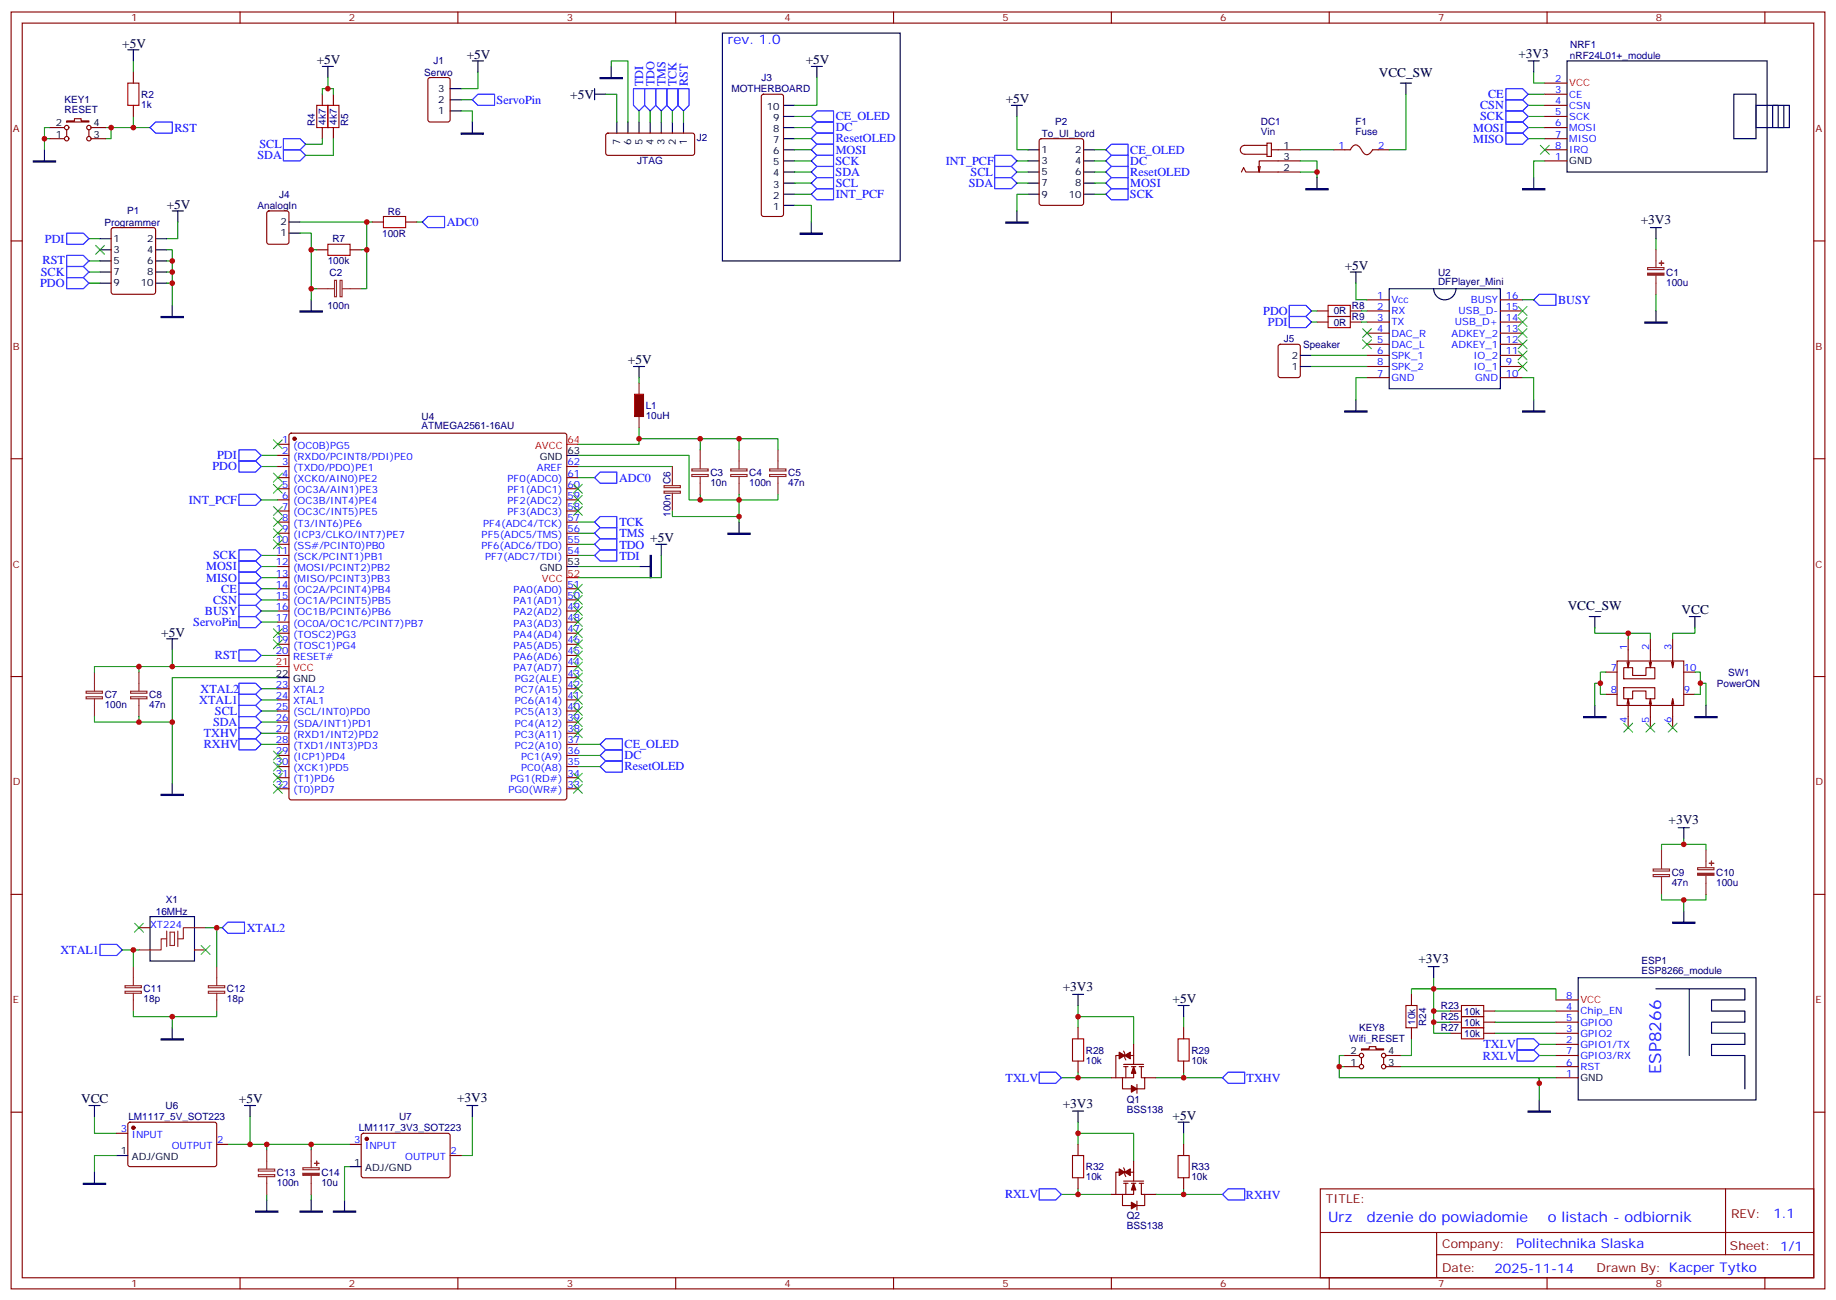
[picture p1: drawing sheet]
<svg xmlns="http://www.w3.org/2000/svg" width="583mm" height="413mm" viewBox="0 0 583 413" stroke-linecap="round" stroke-linejoin="round" font-family="sans-serif">
<g fill="none" stroke="#870000" stroke-width=".35">
<path d="M3.5 3.8h575.8v405.4h-575.8zM7.1 7.3h568.6v398.3h-568.6zM76.2 3.8v3.5M145.3 3.8v3.5M214.5 3.8v3.5M283.6 3.8v3.5M352.8 3.8v3.5M421.9 3.8v3.5M491.1 3.8v3.5M560.2 3.8v3.5M21.2 38.4h2.4v-.7h2.2v.7h2.4v.3h-7zM42.3 22.9v3.5"/>
<path d="M42.3 33.4v3.6M102.3 29.9v3.5M105.8 29.9v3.5M136.1 24.8l.4-.2h5.7l.6 .5 .1 12.9-.5 .7h-5.9l-.6-.4-.1-13zM241.9 30.1l.5-.2h5.6l.5 .2 .2 .5v37.4l-.2 .5-.5 .2h-5.6l-.5-.2-.2-.5v-37.4zM490.4 37h7M490.4 33.4h7M490.4 29.9h7M490.4 26.4h7M15.9 44h4.6M15.9 40.5h4.6M21.2 41.2v2.1"/>
<path d="M28.2 41.2v2.1M28.9 44h4.6M28.9 40.5h4.6M102.3 40.5v3.5M105.8 40.5v3.5M192.5 42.5l.5-.2h27.1l.4 .7v5.6l-.2 .5-.5 .2h-26.8l-.5-.2-.2-.5v-5.6zM330.1 44.2l.5-.2h12.7l.6 .5 .1 20-.5 .6-12.9 .1-.7-.5-.1-20zM394.1 54.6l.7-1.4 .7 1.4h17.2M400 52.8l-.3 1.8M402.2 45.4h1.4v4.3h-1.4zM402.2 46.1h-7.1a1.41 1.41 0 0 0-1.4 1.5 1.41 1.41 0 0 0 1.4 1.4h7.1M403.6 47.6h9.1"/>
<path d="M412.7 51.1h-13v3.5l-.4-1.8M423.3 47.6h5.3l.6-1a1.66 1.66 0 0 1 1.7-.5 1.66 1.66 0 0 1 1.2 1.3 2.13 2.13 0 0 0 2.2 1.6l1.4-1.4h5.3M490.4 44h7M490.4 40.5h7M490.4 51.1h7M490.4 47.6h7M3.5 76.5h3.6M35.5 72.5l.5-.3h12.7l.6 .5 .1 20-.5 .7h-12.9l-.7-.4v-20zM84.9 67.2l.5-.2h5.6l.7 .4v9.4l-.4 .7h-5.9l-.7-.4v-9.4zM100.5 79.3h3.6M111.1 79.3h3.6M118.2 70.5h3.5"/>
<path d="M128.8 70.5h3.5M575.7 76.5h3.6M418 98.7h3.6M428.6 98.7h3.6M433.9 95.2h7.1M433.9 98.7h7.1M476.2 95.2h7.1M476.2 98.7h7.1M405.9 109.5l.5-.2h5.6l.7 .4v9.5l-.4 .6-5.9 .1-.7-.5v-9.4zM418 102.2h3.6M428.6 102.2h3.6M433.9 102.2h7.1"/>
<path d="M433.9 105.8h7.1M433.9 109.3h7.1M433.9 112.8h7.1M433.9 119.9h7.1M433.9 116.3h7.1M476.2 102.2h7.1M476.2 105.8h7.1M476.2 109.3h7.1M476.2 112.8h7.1M476.2 119.9h7.1M476.2 116.3h7.1M92 137.7l.4-.2h86.8l.5 .2 .2 .5v115l-.2 .5-.5 .2h-86.8l-.5-.2-.2-.5v-115z"/>
<path d="M3.5 145.6h3.6M88.2 141h3.5M88.2 144.6h3.5M88.2 148.1h3.5M88.2 151.6h3.5M88.2 155.2h3.5M88.2 158.7h3.5M179.9 148.1h3.5M179.9 151.6h3.5M179.9 155.2h3.5M179.9 158.7h3.5M575.7 145.6h3.6"/>
<path d="M88.2 162.2h3.5M88.2 165.7h3.5M88.2 169.3h3.5M88.2 172.8h3.5M88.2 176.3h3.5M88.2 179.8h3.5M179.9 162.2h3.5M179.9 165.7h3.5M179.9 169.3h3.5M179.9 172.8h3.5M179.9 176.3h3.5M88.2 183.4h3.5"/>
<path d="M88.2 186.9h3.5M88.2 190.4h3.5M88.2 194h3.5M88.2 197.5h3.5M179.9 186.9h3.5M179.9 190.4h3.5M179.9 194h3.5M179.9 197.5h3.5M3.5 214.8h3.6M88.2 201h3.5M88.2 204.5h3.5M88.2 208.1h3.5"/>
<path d="M88.2 218.7h3.5M179.9 201h3.5M179.9 204.5h3.5M179.9 208.1h3.5M179.9 218.7h3.5M179.9 215.1h3.5M179.9 211.6h3.5M509.8 213.4h3.5M513.3 209.8h21.2v14.1h-21.2zM515.4 211.9h2.8v2.5h4.3v-2.5h2.8v3.6h-9.9zM515.4 218.3h9.9v3.5h-2.8v-2.4h-4.3v2.4h-2.8zM516.5 210.2l.3 1.7"/>
<path d="M516.8 202.8v9.1l.4-1.7M523.5 210.2l.4 1.7M523.9 202.8v9.1l.3-1.7M530.6 210.2l.3 1.7M530.9 202.8v9.1l.4-1.7M534.5 213.4h3.5M575.7 214.8h3.6M88.2 222.2h3.5M88.2 225.7h3.5M88.2 229.2h3.5M88.2 232.8h3.5M88.2 236.3h3.5"/>
<path d="M88.2 239.8h3.5M179.9 222.2h3.5M179.9 225.7h3.5M179.9 229.2h3.5M179.9 232.8h3.5M179.9 236.3h3.5M179.9 239.8h3.5M509.8 220.4h3.5M516.8 221.8l-.3 1.8M517.2 223.6l-.4-1.8v9.2M523.9 221.8l-.4 1.8M524.2 223.6l-.3-1.8v9.2"/>
<path d="M530.9 221.8l-.3 1.8M531.3 223.6l-.4-1.8v9.2M534.5 220.4h3.5M88.2 243.3h3.5M88.2 246.9h3.5M88.2 250.4h3.5M179.9 243.3h3.5M179.9 246.9h3.5M179.9 250.4h3.5M3.5 283.9h3.6M44.1 294.5h3.5M575.7 283.9h3.6"/>
<path d="M61.7 301.6h3.6M448 315.7v3.5M493.9 317.4h7M342.2 326.2v3.6M342.2 336.8v3.6M356.7 333.7l.3 .7v1.4l.4 .7M356.7 338.6h1.4M356.7 337.9h6.3M357.4 338.6v3.5M359.1 338.6h1.4M359.8 338.6v3.5h-3.5v3.6h3.5M359.8 335.1h-5.6v7"/>
<path d="M359.8 331.5v6.4M361.6 338.6h1.4M362.3 338.6v3.5h1.1v3.6h-2.9M375.7 326.2v3.6M375.7 336.8v3.6M426.9 338.6h4.5M426.9 335.1h4.5M432.2 333h2.4v-.8h2.1v.8h2.5v.3h-7zM432.2 335.8v2.1M439.2 335.8v2.1M439.9 338.6h4.6M439.9 335.1h4.6"/>
<path d="M448 326.2v3.6M460.4 328h3.5M460.4 321h3.5M460.4 324.5h3.5M471 328h3.5M471 321h3.5M471 324.5h3.5M493.9 328h7M493.9 331.5h7M493.9 321h7M493.9 324.5h7M493.9 338.6h7"/>
<path d="M493.9 335.1h7M3.5 353.1h3.6M37 359.8h3.6M40.8 356.4l.5-.2 27.1 .1 .4 .6-.1 13-.6 .4h-27.1l-.4-.7v-12.7zM114.9 360l.5-.2h27l.5 .7-.1 12.9-.6 .5-27.1-.1-.4-.6v-12.7zM352.8 342.1h3.5M360.9 344.2v2.9M363.4 342.1h3.5M493.9 342.1h7M575.7 353.1h3.6M68.8 363.3h3.5M111.1 363.3h3.6"/>
<path d="M142.9 366.8h3.5M342.2 363.3v3.5M342.2 373.9v3.5M352.8 379.2h3.5M356.7 370.7l.3 .7v1.4l.4 .7M356.7 375.6h1.4M356.7 374.9h6.3M357.4 375.6v3.6M359.1 375.6h1.4M359.8 375.6v3.6h-3.5v3.5h3.5M359.8 372.1h-5.6v7.1M359.8 368.6v6.3"/>
<path d="M361.6 375.6h1.4M362.3 375.6v3.6h1.1v3.5h-2.9M363.4 379.2h3.5M375.7 363.3v3.5M375.7 373.9v3.5M419.1 377.4h156.6v28.2h-156.6zM547.7 377.4v20.9M360.9 381.3v2.8M419.1 391.2h156.5M456 398.3h119.6M456 391.2v14.2M76.2 405.6v3.6"/>
<path d="M145.3 405.6v3.6M214.5 405.6v3.6M283.6 405.6v3.6M352.8 405.6v3.6M421.9 405.6v3.6M491.1 405.6v3.6M560.2 405.6v3.6"/>
<circle cx="21.2" cy="40.5" r=".71"/>
<circle cx="21.2" cy="44" r=".71"/>
<circle cx="28.2" cy="44" r=".71"/>
<circle cx="28.2" cy="40.5" r=".71"/>
<circle cx="432.2" cy="338.6" r=".71"/>
<circle cx="432.2" cy="335.1" r=".71"/>
<circle cx="439.2" cy="338.6" r=".71"/>
<circle cx="439.2" cy="335.1" r=".71"/>
</g>
<g fill="none" stroke="#008700" stroke-width=".35">
<path d="M42.3 19.3v3.6M42.3 37v3.5h-8.8M102.3 29.9v-1.7h3.5v1.7M104.1 24.6v3.6M146.4 35.2h3.5v3.5M146.4 31.7h3.5M151.7 22.9v5.3h-5.3M192.3 29.9h3.5v8.8M194 21.1v-1.8h5.3v19.4M202.8 35.2v3.5M206.4 35.2v3.5M209.9 35.2v3.5"/>
<path d="M213.4 35.2v3.5M217 35.2v3.5M252.2 37h5.3M259.3 24.6v8.8h-7.1M322.8 37v10.6h3.5M446.3 29.9v17.7h-5.3M485.1 33.4h5.3M485.1 29.9h5.3M485.1 37h5.3M486.8 22.9v3.5h3.6M14.1 44v3.6M15.9 40.5h-1.8v3.5h1.8"/>
<path d="M35.3 40.5v3.5h-1.8M42.3 40.5h5.3M102.3 44v1.8h-5.3M105.8 44v5.3h-8.8M252.2 44h5.3M252.2 40.5h5.3M252.2 47.6h5.3M252.2 51.1h5.3M252.2 54.6h5.3M252.2 58.1h5.3M322.8 51.1h3.5M322.8 54.6h3.5"/>
<path d="M322.8 58.1h3.5M347.5 47.6h3.5M347.5 51.1h3.5M347.5 54.6h3.5M347.5 58.1h3.5M412.7 54.6h5.3v1.8M412.7 51.1h5.3v3.5M412.7 47.6h10.6M485.1 44h5.3M485.1 40.5h5.3M490.4 51.1h-3.6v5.3M28.2 75.8h3.5"/>
<path d="M52.9 79.3h1.8v10.6h-1.8M56.4 70.5v5.3h-3.5M95.2 70.5h23M95.2 74h3.6v21.2M98.8 79.3h1.7M116.4 70.5v8.8h-1.7M116.4 79.3v12.4h-1.7M132.3 70.5h1.8M252.2 65.2h5.3v5.3M252.2 61.7h5.3M326.3 61.7h-3.5v5.3M347.5 61.7h3.5"/>
<path d="M525.6 75.8v3.5M28.2 82.8h3.5M28.2 86.4h3.5M28.2 89.9h3.5M52.9 82.8h1.8M52.9 86.4h1.8M54.7 89.9v7M98.8 91.7h1.7M416.3 98.7h1.7M430.4 89.9v5.3h3.5M432.2 98.7h1.7M483.3 95.2h3.5"/>
<path d="M525.6 93.4v5.3M202.8 119.9v1.7M416.3 112.8h17.6M416.3 116.3h17.6M416.3 102.2h1.7M432.2 102.2h1.7M433.9 119.9h-3.5v7M483.3 119.9h3.5v7M202.8 135.7v5.3h-19.4M202.8 139.3h44.1v3.5M222.2 139.3v3.5M234.6 139.3v3.5"/>
<path d="M82.9 148.1h5.3M82.9 158.7h5.3M82.9 144.6h5.3M183.4 144.6h35.3v14.1h3.5v-1.8M183.4 151.6h5.3M183.4 148.1h30M234.6 156.9v8.8M246.9 156.9v1.8h-24.7M82.9 176.3h5.3M82.9 179.8h5.3M183.4 165.7h5.3M183.4 169.3h5.3"/>
<path d="M183.4 172.8h5.3M183.4 176.3h5.3M183.4 179.8h19.4M209.9 176.3v7.1h-26.5M213.4 162.2v1.8h21.2M82.9 197.5h5.3M82.9 186.9h5.3M82.9 190.4h5.3M82.9 183.4h5.3M82.9 194h5.3M506.2 199.2v1.8h17.7v1.8M538 199.2v1.8h-7.1v1.8"/>
<path d="M44.1 211.6v1.8M54.7 206.3v5.3h33.5M54.7 211.6h-24.7v1.8M82.9 218.7h5.3M82.9 208.1h5.3M88.2 215.1h-33.5v33.5M508 216.9h-1.8v7M509.8 213.4h-1.8v7h1.8M516.8 201v1.8M538 213.4h1.8v7h-1.8M539.8 216.9h1.7v7M30 227.5v1.7h24.7"/>
<path d="M44.1 227.5v1.7M82.9 222.2h5.3M82.9 229.2h5.3M82.9 225.7h5.3M82.9 232.8h5.3M82.9 236.3h5.3M183.4 236.3h7.1M183.4 239.8h7.1M183.4 243.3h7.1M527.4 269.8v-1.8h14.1v1.8M534.5 266.3v1.7M65.3 294.5h5.3"/>
<path d="M68.8 294.5v12.3M527.4 283.9v1.8h14.1v-1.8M534.5 285.7v3.5M38.8 301.6h5.3M42.3 301.6v5.2M342.2 319.2v3.5M455.1 310.4v3.5h-7.1v1.8M493.9 317.4v-3.5h-38.8v14.1h5.3M42.3 321v1.7h26.5v-1.7M54.7 322.7v3.5M342.2 326.2v-3.5h17.6v8.8M375.7 322.7v3.5"/>
<path d="M425.1 338.6v3.5h63.5v1.8M426.9 335.1h-1.8v3.5h1.8M444.5 338.6h49.4M448 329.8v5.3h-3.5M455.1 324.5h5.3M455.1 321h5.3M474.5 328h19.4M474.5 324.5h19.4M474.5 321h19.4M488.6 335.1h5.3M488.6 331.5h5.3M30 354.5v5.3h7"/>
<path d="M79.4 354.5v8.8M149.9 354.5v12.3h-3.5M336.9 342.1h5.3M342.2 340.4v1.7h10.6M342.2 356.2v3.6M375.7 340.4v1.7h-8.8M375.7 359.8v3.5M375.7 342.1h12.4M493.9 342.1h-5.3v7.1M37 366.8h-7v5.3M72.3 363.3h38.8M84.7 363.3v1.8"/>
<path d="M84.7 379.2v1.7M98.8 363.3v1.8M98.8 379.2v1.7M111.1 370.3h-1.7v10.6M336.9 379.2h5.3M342.2 363.3v-3.5h17.6v8.8M342.2 377.4v1.8h10.6M375.7 377.4v1.8h-8.8M375.7 379.2h12.4"/>
</g>
<g fill="none" stroke="#a10000" stroke-width=".35">
<path d="M40.6 26.4h3.5v7h-3.5zM100.5 33.4h3.6v7.1h-3.6zM104.1 33.4h3.5v7.1h-3.5zM104.1 77.5h7v3.6h-7zM121.7 68.7h7.1v3.5h-7.1zM421.6 96.9h7v3.6h-7zM421.6 100.5h7v3.5h-7zM446.3 319.2h3.5v7h-3.5zM463.9 319.2h7.1v3.5h-7.1zM340.4 329.8h3.6v7h-3.6zM373.9 329.8h3.6v7h-3.6zM463.9 326.2h7.1v3.6h-7.1z"/>
<path d="M463.9 322.7h7.1v3.5h-7.1zM340.4 366.8h3.6v7.1h-3.6zM373.9 366.8h3.6v7.1h-3.6z"/>
</g>
<g fill="none" stroke="#000" stroke-width=".35">
<path d="M40.6 15.8h3.5M42.3 15.8v3.5M149.9 19.3h3.6M151.7 19.3v3.6M229.3 10.5h56.5v72.3h-56.5zM485.1 19.3h3.5M486.8 19.3v3.6M497.4 19.3h63.5v35.3h-63.5zM102.3 21.1h3.5M104.1 21.1v3.5M142.9 28.2h3.5M142.9 35.2h3.5"/>
<path d="M142.9 31.7h3.5M149.9 38.7v3.6M188.7 29.9h3.6M188.7 28.2v3.5M194 21.1v3.5M195.8 38.7v3.6M199.3 38.7v3.6M202.8 38.7v3.6M206.4 38.7v3.6M209.9 38.7v3.6M213.4 38.7v3.6M217 38.7v3.6"/>
<path d="M248.7 37h3.5M248.7 33.4h3.5M257.5 21.1h3.6M259.3 21.1v3.5M321 33.4h3.6M322.8 33.4v3.6M444.5 26.4h3.5M446.3 26.4v3.5M550.3 29.9h7.1v14.1h-7.1zM557.4 33.4h10.6v7.1h-10.6zM566.2 33.4v7.1h-1.8v-7.1h-1.7v7.1M14.1 47.6v3.5"/>
<path d="M248.7 58.1h3.5M248.7 54.6h3.5M248.7 51.1h3.5M248.7 47.6h3.5M248.7 44h3.5M248.7 40.5h3.5M326.3 58.1h3.5M326.3 54.6h3.5M326.3 51.1h3.5M326.3 47.6h3.5M344 58.1h3.5M344 54.6h3.5"/>
<path d="M344 51.1h3.5M344 47.6h3.5M418 56.4v3.5M486.8 56.4v3.5M31.7 75.8h3.6M31.7 79.3h3.6M49.4 75.8h3.5M49.4 79.3h3.5M54.7 67h3.5M56.4 67v3.5M91.7 74h3.5M91.7 70.5h3.5"/>
<path d="M248.7 65.2h3.5M248.7 61.7h3.5M257.5 70.5v3.5M322.8 67v3.5M326.3 61.7h3.5M344 61.7h3.5M523.9 72.2h3.5M525.6 72.2v3.6M31.7 82.8h3.6M31.7 86.4h3.6M31.7 89.9h3.6M49.4 82.8h3.5"/>
<path d="M49.4 86.4h3.5M49.4 89.9h3.5M54.7 96.9v3.6M98.8 95.2v3.5M428.6 86.4h3.6M430.4 86.4v3.5M441 91.7h35.2v31.7h-35.2zM455.1 91.7a3.5 3.5 0 0 0 3.5 3.5 3.5 3.5 0 0 0 3.5-3.5M525.6 98.7v3.5M201.1 116.3h3.5M202.8 116.3v3.6M412.7 116.3h3.6"/>
<path d="M412.7 112.8h3.6M430.4 126.9v3.6M486.8 126.9v3.6M179.9 144.6h3.5M179.9 179.8h3.5M202.8 179.8h3.6M208.1 172.8h3.6M209.9 172.8v3.5M234.6 165.7v3.6M504.5 195.7h3.5M506.2 195.7v3.5M536.2 195.7h3.6"/>
<path d="M538 195.7v3.5M52.9 202.8h3.5M54.7 202.8v3.5M88.2 215.1h3.5M506.2 223.9v3.6M541.5 223.9v3.6M54.7 248.6v3.6M532.7 262.7h3.5M534.5 262.7v3.6M47.6 291h14.1v14.1h-14.1zM534.5 289.2v3.5M340.4 315.7h3.6"/>
<path d="M342.2 315.7v3.5M373.9 319.2h3.6M375.7 319.2v3.5M453.3 306.8h3.5M455.1 306.8v3.6M500.9 310.4h56.5v38.8h-56.5zM525.6 313.9h28.3v3.5h-10.6v3.6h10.6v3.5h-10.6v3.5h10.6v3.5h-10.6v3.6h10.6v10.6M536.2 313.9v21.2M54.7 326.2v3.6M28.2 350.9h3.5M30 350.9v3.6M77.6 350.9h3.5"/>
<path d="M79.4 350.9v3.6M148.2 350.9h3.5M149.9 350.9v3.6M340.4 352.7h3.6M342.2 352.7v3.5M373.9 356.2h3.6M375.7 356.2v3.6M488.6 349.2v3.5M30 372.1v3.5M37 366.8h3.6M111.1 370.3h3.6M84.7 380.9v3.6"/>
<path d="M98.8 380.9v3.6M109.4 380.9v3.6"/>
</g>
<g fill="#870000" stroke="#870000" stroke-width=".35">
<path d="M359.1 381.6l1.8 1.1-1.8 1.1z"/>
<path d="M359.8 375.6l.7 2.2h-1.4z"/>
<path d="M357 372.1l1.8-1v2.1z"/>
<path d="M355.2 371.1l1.8 1-1.8 1.1z"/>
<path d="M359.1 344.6l1.8 1.1-1.8 1z"/>
<path d="M359.8 338.6l.7 2.1h-1.4z"/>
<path d="M357 335.1l1.8-1.1v2.1z"/>
<path d="M355.2 334l1.8 1.1-1.8 1z"/>
<circle cx="42.3" cy="358" r=".53"/>
<circle cx="116.4" cy="361.5" r=".53"/>
<circle cx="93.5" cy="139.3" r=".53"/>
</g>
<g fill="none" stroke="#00f" stroke-width=".35">
<path d="M151.7 29.9h5.3v3.5h-5.3l-1.8-1.7zM201.1 28.2h3.5v5.2l-1.8 1.8-1.7-1.8zM204.6 28.2h3.5v5.2l-1.7 1.8-1.8-1.8zM208.1 28.2h3.6v5.2l-1.8 1.8-1.8-1.8zM211.7 28.2h3.5v5.2l-1.8 1.8-1.7-1.8zM215.2 28.2h3.5v5.2l-1.7 1.8-1.8-1.8zM257.5 37l1.8-1.8h5.3v3.5h-5.3zM478 28.2h5.3l1.8 1.7-1.8 1.8h-5.3zM478 31.7h5.3l1.8 1.7-1.8 1.8h-5.3zM478 38.7h5.3l1.8 1.8-1.8 1.8h-5.3zM478 35.2h5.3l1.8 1.8-1.8 1.7h-5.3zM47.6 40.5l1.8-1.8h5.3v3.6h-5.3z"/>
<path d="M90 47.6h5.2l1.8 1.7-1.8 1.8h-5.2zM90 44h5.2l1.8 1.8-1.8 1.8h-5.2zM257.5 44l1.8-1.7h5.3v3.5h-5.3zM257.5 40.5l1.8-1.8h5.3v3.6h-5.3zM259.3 49.3h5.3v3.5h-5.3l-1.8-1.7zM259.3 45.8h5.3v3.5h-5.3l-1.8-1.7zM259.3 59.9h5.3v3.5h-5.3l-1.8-1.7zM259.3 52.8h5.3v3.6h-5.3l-1.8-1.8zM259.3 56.4h5.3v3.5h-5.3l-1.8-1.8zM315.7 56.4h5.3l1.8 1.7-1.8 1.8h-5.3zM315.7 52.8h5.3l1.8 1.8-1.8 1.8h-5.3zM315.7 49.3h5.3l1.8 1.8-1.8 1.7h-5.3z"/>
<path d="M351 47.6l1.8-1.8h5.3v3.5h-5.3zM351 51.1l1.8-1.8h5.3v3.5h-5.3zM351 54.6l1.8-1.8h5.3v3.6h-5.3zM351 58.1l1.8-1.7h5.3v3.5h-5.3zM478 42.3h5.3l1.8 1.7-1.8 1.8h-5.3zM21.2 74h5.3l1.7 1.8-1.7 1.7h-5.3zM135.8 68.7h5.3v3.5h-5.3l-1.7-1.7zM351 61.7l1.8-1.8h5.3v3.5h-5.3zM21.2 88.1h5.3l1.7 1.8-1.7 1.8h-5.3zM21.2 84.6h5.3l1.7 1.8-1.7 1.7h-5.3zM21.2 81.1h5.3l1.7 1.7-1.7 1.8h-5.3zM409.2 96.9h5.3l1.8 1.8-1.8 1.8h-5.3z"/>
<path d="M486.8 95.2l1.8-1.8h5.3v3.5h-5.3zM409.2 100.5h5.3l1.8 1.7-1.8 1.8h-5.3zM75.8 146.3h5.3l1.8 1.8-1.8 1.8h-5.3zM75.8 142.8h5.3l1.8 1.8-1.8 1.7h-5.3zM75.8 156.9h5.3l1.8 1.8-1.8 1.7h-5.3zM188.7 151.6l1.8-1.7h5.3v3.5h-5.3zM75.8 178.1h5.3l1.8 1.7-1.8 1.8h-5.3zM75.8 174.6h5.3l1.8 1.7-1.8 1.8h-5.3zM188.7 176.3l1.8-1.7h5.3v3.5h-5.3zM188.7 172.8l1.8-1.8h5.3v3.6h-5.3zM188.7 169.3l1.8-1.8h5.3v3.5h-5.3zM188.7 165.7l1.8-1.7h5.3v3.5h-5.3z"/>
<path d="M75.8 195.7h5.3l1.8 1.8-1.8 1.7h-5.3zM75.8 188.7h5.3l1.8 1.7-1.8 1.8h-5.3zM75.8 185.1h5.3l1.8 1.8-1.8 1.8h-5.3zM75.8 181.6h5.3l1.8 1.8-1.8 1.7h-5.3zM75.8 192.2h5.3l1.8 1.8-1.8 1.7h-5.3zM75.8 216.9h5.3l1.8 1.8-1.8 1.7h-5.3zM75.8 206.3h5.3l1.8 1.8-1.8 1.7h-5.3zM75.8 220.4h5.3l1.8 1.8-1.8 1.7h-5.3zM75.8 227.5h5.3l1.8 1.7-1.8 1.8h-5.3zM75.8 223.9h5.3l1.8 1.8-1.8 1.8h-5.3zM75.8 231h5.3l1.8 1.8-1.8 1.7h-5.3zM75.8 234.5h5.3l1.8 1.8-1.8 1.8h-5.3z"/>
<path d="M190.5 239.8l1.8-1.7h5.3v3.5h-5.3zM190.5 236.3l1.8-1.8h5.3v3.6h-5.3zM190.5 243.3l1.8-1.7h5.3v3.5h-5.3zM31.7 299.8h5.3l1.8 1.8-1.8 1.7h-5.3zM70.6 294.5l1.7-1.8h5.3v3.6h-5.3zM481.5 329.8h5.3l1.8 1.7-1.8 1.8h-5.3zM481.5 333.3h5.3l1.8 1.8-1.8 1.7h-5.3zM329.8 340.4h5.3l1.8 1.7-1.8 1.8h-5.3zM389.8 340.4h5.3v3.5h-5.3l-1.7-1.8zM329.8 377.4h5.3l1.8 1.8-1.8 1.7h-5.3zM389.8 377.4h5.3v3.5h-5.3l-1.7-1.7z"/>
</g>
<g fill="#000" stroke="#000" stroke-width=".35">
<path d="M190.5 24.6h7.1v.4h-7.1zM10.6 51.1h7v.3h-7zM146.4 42.3h7.1v.3h-7.1zM414.5 59.9h7.1v.4h-7.1zM483.3 59.9h7.1v.4h-7.1zM254 74h7.1v.4h-7.1zM319.3 70.5h7v.3h-7zM95.2 98.7h7.1v.4h-7.1zM51.2 100.5h7v.3h-7zM522.1 102.2h7.1v.4h-7.1zM426.9 130.5h7v.3h-7zM483.3 130.5h7.1v.3h-7.1z"/>
<path d="M206.4 176.3h.3v7.1h-.3zM231.1 169.3h7v.3h-7zM502.7 227.5h7.1v.3h-7.1zM538 227.5h7v.3h-7zM51.2 252.2h7v.3h-7zM530.9 292.7h7.1v.4h-7.1zM51.2 329.8h7v.3h-7zM485.1 352.7h7v.4h-7zM26.5 375.6h7v.4h-7zM81.1 384.5h7.1v.3h-7.1zM95.2 384.5h7.1v.3h-7.1zM105.8 384.5h7.1v.3h-7.1z"/>
</g>
<g fill="none" stroke="#8c2424" stroke-width=".35">
<path d="M525.6 79.3v5.6M100.5 91.7h5.7M106.2 89h.6v5.2h-.6zM107.9 89h.7v5.2h-.7zM108.7 91.7h6M523 84.9h5.2v.7h-5.2zM525.6 87.4v6M202.8 121.6v3.6M202.8 132.2v3.5M210.8 154.2h5.2v.6h-5.2zM210.8 155.9h5.2v.7h-5.2zM213.4 148.1v6"/>
<path d="M213.4 156.6v5.6M219.6 148.9h5.2v.6h-5.2zM219.6 150.6h5.2v.7h-5.2zM222.2 142.8v6M222.2 151.3v5.6M232 148.9h5.1v.6h-5.1zM232 150.6h5.1v.7h-5.1zM234.6 142.8v6M234.6 151.3v5.6M244.3 148.9h5.2v.6h-5.2zM244.3 150.6h5.2v.7h-5.2zM246.9 142.8v6"/>
<path d="M246.9 151.3v5.6M27.3 219.4h5.2v.7h-5.2zM30 213.4v6M41.5 219.4h5.1v.7h-5.1zM44.1 213.4v6M27.3 221.2h5.2v.6h-5.2zM30 221.8v5.7M41.5 221.2h5.1v.6h-5.1zM44.1 221.8v5.7M524.8 275.9h5.1v.6h-5.1zM524.8 277.6h5.1v.7h-5.1zM527.4 269.8v6"/>
<path d="M527.4 278.3v5.6M538.9 275.4h5.2v.7h-5.2zM541.5 269.8v5.6M541.5 277.9v6M52.9 298h-1.7v3.6h-7.1M52.9 295.6v4.9M54 295.9h1.4v4.2h-1.4zM56.4 295.6v4.9M65.3 294.5h-7.1v3.5h-1.8M39.7 312.9h5.2v.6h-5.2zM39.7 314.7h5.2v.6h-5.2zM42.3 306.8v6"/>
<path d="M42.3 315.3v5.7M66.1 312.9h5.2v.6h-5.2zM66.1 314.7h5.2v.6h-5.2zM68.8 306.8v6M68.8 315.3v5.7M82 371.1h5.2v.7h-5.2zM82 372.9h5.2v.6h-5.2zM84.7 365.1v6M84.7 373.5v5.7M96.1 370.7h5.2v.6h-5.2zM98.8 365.1v5.6M98.8 373.2v6"/>
</g>
<g fill="#8c2424" stroke="#8c2424" stroke-width=".35">
<path d="M523 86.7h5.2v.6h-5.2z"/>
<path d="M526.7 83.5l1.4 .1z"/>
<path d="M527.4 82.8v1.4z"/>
<path d="M96.1 372.5h5.2v.6h-5.2z"/>
<path d="M99.8 369.3h1.4z"/>
<path d="M100.5 368.6v1.4z"/>
<path d="M538.9 277.2h5.2v.6h-5.2z"/>
<path d="M542.6 274l1.4 .1z"/>
<path d="M543.2 273.3l.1 1.4z"/>
</g>
<g fill="none" stroke="#3c3" stroke-width=".35">
<path d="M488.9 46.1l2.9 2.9M491.8 46.1l-2.9 2.9M30.3 77.9l2.9 2.8M33.2 77.9l-2.9 2.8M481.9 97.3l2.8 2.8M484.7 97.3l-2.8 2.8M432.5 104.4l2.8 2.8M432.5 107.9l2.8 2.8M435.3 104.4l-2.8 2.8M435.3 107.9l-2.8 2.8M481.9 100.8l2.8 2.8M481.9 104.4l2.8 2.8"/>
<path d="M481.9 107.9l2.8 2.8M481.9 111.4l2.8 2.8M481.9 114.9l2.8 2.9M484.7 100.8l-2.8 2.8M484.7 104.4l-2.8 2.8M484.7 107.9l-2.8 2.8M484.7 111.4l-2.8 2.8M484.7 114.9l-2.8 2.9M86.8 139.6l2.8 2.9M89.6 139.6l-2.8 2.9M86.8 153.7l2.8 2.9M86.8 150.2l2.8 2.8"/>
<path d="M89.6 153.7l-2.8 2.9M89.6 150.2l-2.8 2.8M182 153.7l2.9 2.9M182 157.3l2.9 2.8M184.9 153.7l-2.9 2.9M184.9 157.3l-2.9 2.8M86.8 171.4l2.8 2.8M86.8 167.9l2.8 2.8M86.8 164.3l2.8 2.8M86.8 160.8l2.8 2.8M89.6 171.4l-2.8 2.8M89.6 167.9l-2.8 2.8"/>
<path d="M89.6 164.3l-2.8 2.8M89.6 160.8l-2.8 2.8M182 160.8l2.9 2.8M184.9 160.8l-2.9 2.8M86.8 199.6l2.8 2.8M89.6 199.6l-2.8 2.8M182 185.5l2.9 2.8M182 189l2.9 2.8M182 192.5l2.9 2.9M182 196.1l2.9 2.8M182 199.6l2.9 2.8M184.9 185.5l-2.9 2.8"/>
<path d="M184.9 189l-2.9 2.8M184.9 192.5l-2.9 2.9M184.9 196.1l-2.9 2.8M184.9 199.6l-2.9 2.8M86.8 203.1l2.8 2.9M89.6 203.1l-2.8 2.9M182 203.1l2.9 2.9M182 206.7l2.9 2.8M182 210.2l2.9 2.8M182 213.7l2.9 2.8M182 217.2l2.9 2.9M184.9 203.1l-2.9 2.9"/>
<path d="M184.9 206.7l-2.9 2.8M184.9 210.2l-2.9 2.8M184.9 213.7l-2.9 2.8M184.9 217.2l-2.9 2.9M86.8 238.4l2.8 2.8M89.6 238.4l-2.8 2.8M182 220.8l2.9 2.8M182 224.3l2.9 2.8M182 227.8l2.9 2.8M182 231.4l2.9 2.8M184.9 220.8l-2.9 2.8M184.9 224.3l-2.9 2.8"/>
<path d="M184.9 227.8l-2.9 2.8M184.9 231.4l-2.9 2.8M515.4 229.6l2.8 2.8M518.2 229.6l-2.8 2.8M522.5 229.6l2.8 2.8M525.3 229.6l-2.8 2.8M529.5 229.6l2.8 2.8M532.3 229.6l-2.8 2.8M86.8 249l2.8 2.8M86.8 245.5l2.8 2.8M86.8 241.9l2.8 2.9M89.6 249l-2.8 2.8"/>
<path d="M89.6 245.5l-2.8 2.8M89.6 241.9l-2.8 2.9M182 245.5l2.9 2.8M182 249l2.9 2.8M184.9 245.5l-2.9 2.8M184.9 249l-2.9 2.8M42.7 293.1l2.8 2.8M45.5 293.1l-2.8 2.8M63.9 300.1l2.8 2.9M66.7 300.1l-2.8 2.9"/>
</g>
<path d="M201.4 125.2h2.9v7h-2.9z" fill="#a10000" stroke="#a10000" stroke-width=".35"/>
<path d="M179.9 141h3.5M179.9 183.4h3.5M88.2 211.6h3.5" fill="none" stroke="#f00" stroke-width=".35"/>
<g fill="#c00">
<circle cx="68.8" cy="294.5" r=".88"/>
<circle cx="42.3" cy="301.6" r=".88"/>
<circle cx="54.7" cy="322.7" r=".88"/>
<circle cx="54.7" cy="89.9" r=".88"/>
<circle cx="54.7" cy="82.8" r=".88"/>
<circle cx="54.7" cy="86.4" r=".88"/>
<circle cx="79.4" cy="363.3" r=".88"/>
<circle cx="98.8" cy="363.3" r=".88"/>
<circle cx="84.7" cy="363.3" r=".88"/>
<circle cx="104.1" cy="28.2" r=".88"/>
<circle cx="202.8" cy="139.3" r=".88"/>
<circle cx="234.6" cy="139.3" r=".88"/>
<circle cx="222.3" cy="139.3" r=".88"/>
<circle cx="234.6" cy="164" r=".88"/>
<circle cx="234.6" cy="158.7" r=".88"/>
<circle cx="222.3" cy="158.7" r=".88"/>
<circle cx="42.3" cy="40.5" r=".88"/>
<circle cx="14.1" cy="44" r=".88"/>
<circle cx="35.3" cy="40.5" r=".88"/>
<circle cx="534.5" cy="285.7" r=".88"/>
<circle cx="534.5" cy="268" r=".88"/>
<circle cx="44.1" cy="211.6" r=".88"/>
<circle cx="44.1" cy="229.2" r=".88"/>
<circle cx="516.8" cy="201" r=".88"/>
<circle cx="508" cy="216.9" r=".88"/>
<circle cx="539.8" cy="216.9" r=".88"/>
<circle cx="455.1" cy="313.9" r=".88"/>
<circle cx="455.1" cy="324.5" r=".88"/>
<circle cx="455.1" cy="321" r=".88"/>
<circle cx="488.6" cy="343.9" r=".88"/>
<circle cx="425.1" cy="338.6" r=".88"/>
<circle cx="98.8" cy="79.3" r=".88"/>
<circle cx="116.4" cy="70.5" r=".88"/>
<circle cx="98.8" cy="91.7" r=".88"/>
<circle cx="116.4" cy="79.3" r=".88"/>
<circle cx="418" cy="54.6" r=".88"/>
<circle cx="54.7" cy="229.2" r=".88"/>
<circle cx="54.7" cy="211.6" r=".88"/>
<circle cx="375.7" cy="342.1" r=".88"/>
<circle cx="342.2" cy="342.1" r=".88"/>
<circle cx="342.2" cy="379.2" r=".88"/>
<circle cx="375.7" cy="379.2" r=".88"/>
<circle cx="342.2" cy="359.8" r=".88"/>
<circle cx="342.2" cy="322.7" r=".88"/>
</g>
<text font-size="5.3" fill="#00f" x="527.3" y="341" transform="rotate(-90 527.3 341)">ESP8266</text>
<g font-size="4.6" fill="#00f">
<text x="421.6" y="388">Urz</text>
<text x="433.9" y="388">dzenie do powiadomie</text>
<text x="491.3" y="388">o listach - odbiornik</text>
</g>
<g font-size="4.2">
<text x="38.8" y="15.1">+5V</text>
<text x="100.5" y="20.4">+5V</text>
<text x="148.2" y="18.6">+5V</text>
<text x="255.8" y="20.4">+5V</text>
<text x="482" y="18.3">+3V3</text>
<text x="437.7" y="24.3">VCC_SW</text>
<text x="181" y="31.4">+5V</text>
<text x="319.3" y="32.7">+5V</text>
<text x="52.9" y="66.3">+5V</text>
<text x="520.8" y="71.2">+3V3</text>
<text x="426.9" y="85.7">+5V</text>
<text x="199.3" y="115.6">+5V</text>
<text x="206.4" y="172.1">+5V</text>
<text x="497.6" y="193.6">VCC_SW</text>
<text x="533.8" y="195">VCC</text>
<text x="51.2" y="202.1">+5V</text>
<text x="529.6" y="261.7">+3V3</text>
<text x="450.2" y="305.8">+3V3</text>
<text x="337.4" y="314.6">+3V3</text>
<text x="372.2" y="318.5">+5V</text>
<text x="25.8" y="350.2">VCC</text>
<text x="75.8" y="350.2">+5V</text>
<text x="145.1" y="349.9">+3V3</text>
<text x="337.4" y="351.6">+3V3</text>
<text x="372.2" y="355.5">+5V</text>
</g>
<g font-size="4.2" fill="#00f">
<text x="231.1" y="14">rev. 1.0</text>
<text x="562.9" y="386.7">1.1</text>
<text x="481.3" y="396.2">Politechnika Slaska</text>
<text x="474.4" y="404">2025-11-14</text>
</g>
<g font-size="3.9" fill="#00f">
<text x="204.2" y="27.4" transform="rotate(-90 204.2 27.4)">TDI</text>
<text x="207.7" y="27.4" transform="rotate(-90 207.7 27.4)">TDO</text>
<text x="211.2" y="27.4" transform="rotate(-90 211.2 27.4)">TMS</text>
<text x="214.8" y="27.4" transform="rotate(-90 214.8 27.4)">TCK</text>
<text x="218.3" y="27.4" transform="rotate(-90 218.3 27.4)">RST</text>
<text x="157.6" y="32.9">ServoPin</text>
<text x="469.8" y="34.7">CSN</text>
<text x="472.4" y="31.2">CE</text>
<text x="55.4" y="41.8">RST</text>
<text x="265.3" y="41.7">DC</text>
<text x="265.3" y="38.2">CE_OLED</text>
<text x="467.6" y="41.8">MOSI</text>
<text x="469.8" y="38.2">SCK</text>
<text x="82.4" y="47">SCL</text>
<text x="265.3" y="45.2">ResetOLED</text>
<text x="467.6" y="45.3">MISO</text>
<text x="81.7" y="50.6">SDA</text>
<text x="265.2" y="52.3">SCK</text>
<text x="265.3" y="48.8">MOSI</text>
<text x="300.2" y="52.4">INT_PCF</text>
<text x="358.8" y="48.8">CE_OLED</text>
<text x="358.8" y="52.3">DC</text>
<text x="265.2" y="55.9">SDA</text>
<text x="265.3" y="59.4">SCL</text>
<text x="307.5" y="59.5">SDA</text>
<text x="308.1" y="55.9">SCL</text>
<text x="358.8" y="55.8">ResetOLED</text>
<text x="358.8" y="59.4">MOSI</text>
<text x="265.3" y="62.9">INT_PCF</text>
<text x="358.7" y="62.9">SCK</text>
<text x="141.8" y="71.8">ADC0</text>
<text x="14.3" y="77">PDI</text>
<text x="13.5" y="84">RST</text>
<text x="13" y="87.6">SCK</text>
<text x="12.7" y="91.1">PDO</text>
<text x="401" y="100">PDO</text>
<text x="494.6" y="96.5">BUSY</text>
<text x="402.5" y="103.5">PDI</text>
<text x="67.4" y="149.3">PDO</text>
<text x="68.9" y="145.8">PDI</text>
<text x="196.5" y="152.9">ADC0</text>
<text x="59.9" y="159.9">INT_PCF</text>
<text x="196.6" y="167.1">TCK</text>
<text x="196.6" y="170.6">TMS</text>
<text x="67.7" y="177.6">SCK</text>
<text x="196.6" y="177.7">TDI</text>
<text x="196.6" y="174.1">TDO</text>
<text x="65.5" y="184.6">MISO</text>
<text x="65.5" y="181.1">MOSI</text>
<text x="67.7" y="191.7">CSN</text>
<text x="70.2" y="188.2">CE</text>
<text x="65" y="195.2">BUSY</text>
<text x="61.3" y="198.8">ServoPin</text>
<text x="68.2" y="209.2">RST</text>
<text x="63.7" y="220">XTAL2</text>
<text x="63.3" y="223.4">XTAL1</text>
<text x="68.2" y="226.9">SCL</text>
<text x="64.7" y="234">TXHV</text>
<text x="67.6" y="230.5">SDA</text>
<text x="64.7" y="237.5">RXHV</text>
<text x="198.3" y="237.5">CE_OLED</text>
<text x="198.3" y="244.5">ResetOLED</text>
<text x="198.3" y="241">DC</text>
<text x="78.3" y="295.8">XTAL2</text>
<text x="19.2" y="302.8">XTAL1</text>
<text x="470.9" y="332.8">TXLV</text>
<text x="470.7" y="336.3">RXLV</text>
<text x="319.2" y="343.4">TXLV</text>
<text x="395.7" y="343.4">TXHV</text>
<text x="319" y="380.4">RXLV</text>
<text x="395.5" y="380.5">RXHV</text>
</g>
<g font-size="3.9" fill="#800">
<text x="420.9" y="382">TITLE:</text>
<text x="549.5" y="386.7">REV:</text>
<text x="457.8" y="396.2">Company:</text>
<text x="549.1" y="396.8">Sheet: 1/1</text>
<text x="457.8" y="403.9">Date:</text>
<text x="506.8" y="403.9">Drawn By: Kacper Tytko</text>
</g>
<g font-size="3.2" fill="#800">
<text x="41.6" y="6.8">1</text>
<text x="110.8" y="6.8">2</text>
<text x="179.9" y="6.8">3</text>
<text x="249.1" y="6.8">4</text>
<text x="318.2" y="6.8">5</text>
<text x="387.3" y="6.8">6</text>
<text x="456.5" y="6.8">7</text>
<text x="525.6" y="6.8">8</text>
<text x="4.1" y="41.9">A</text>
<text x="576.3" y="41.9">A</text>
<text x="4.1" y="111.1">B</text>
<text x="576.3" y="111.1">B</text>
<text x="4.1" y="180.2">C</text>
<text x="576.3" y="180.2">C</text>
<text x="4.1" y="249.3">D</text>
<text x="576.3" y="249.3">D</text>
<text x="4.1" y="318.5">E</text>
<text x="576.3" y="318.5">E</text>
<text x="41.6" y="408.6">1</text>
<text x="110.8" y="408.6">2</text>
<text x="179.9" y="408.6">3</text>
<text x="249.1" y="408.6">4</text>
<text x="318.2" y="408.6">5</text>
<text x="387.3" y="408.6">6</text>
<text x="456.5" y="408.6">7</text>
<text x="525.6" y="408.6">8</text>
</g>
<g font-size="3.2" fill="#000080">
<text x="498.4" y="15.2">NRF1</text>
<text x="134.7" y="24">Serwo</text>
<text x="137.6" y="20.5">J1</text>
<text x="498.3" y="18.7">nRF24L01+_module</text>
<text x="232.2" y="29.3">MOTHERBOARD</text>
<text x="241.7" y="25.7">J3</text>
<text x="20.5" y="35.8">RESET</text>
<text x="20.5" y="32.9">KEY1</text>
<text x="44.8" y="34.2">1k</text>
<text x="44.8" y="31.1">R2</text>
<text x="99.9" y="40" transform="rotate(-90 99.9 40)">R4</text>
<text x="103.4" y="39.6" transform="rotate(-90 103.4 39.6)">4k7</text>
<text x="107" y="39.6" transform="rotate(-90 107 39.6)">4k7</text>
<text x="110.5" y="40" transform="rotate(-90 110.5 40)">R5</text>
<text x="334.9" y="39.8">P2</text>
<text x="400.2" y="39.8">DC1</text>
<text x="430.2" y="39.6">F1</text>
<text x="221.2" y="44.8">J2</text>
<text x="330.7" y="43.4">To_UI_bord</text>
<text x="400.2" y="42.9">Vin</text>
<text x="430.2" y="42.8">Fuse</text>
<text x="202.3" y="52.2">JTAG</text>
<text x="88.6" y="62.7">J4</text>
<text x="33.1" y="71.6">Programmer</text>
<text x="40.3" y="68">P1</text>
<text x="81.7" y="66.3">AnalogIn</text>
<text x="123.1" y="68.1">R6</text>
<text x="105.5" y="76.9">R7</text>
<text x="121.3" y="75.2">100R</text>
<text x="104" y="84">100k</text>
<text x="104.6" y="87.5">C2</text>
<text x="456.5" y="87.5">U2</text>
<text x="528.9" y="87.5">C1</text>
<text x="456.5" y="90.5">DFPlayer_Mini</text>
<text x="528.9" y="90.7">100u</text>
<text x="103.9" y="98.1">100n</text>
<text x="423.4" y="99.8">0R</text>
<text x="429.1" y="98.1">R8</text>
<text x="429.1" y="101.6">R9</text>
<text x="423.3" y="103.3">0R</text>
<text x="407.5" y="108.6">J5</text>
<text x="413.6" y="110.4">Speaker</text>
<text x="205" y="129.9">L1</text>
<text x="133.8" y="136.3">ATMEGA2561-16AU</text>
<text x="133.8" y="133.4">U4</text>
<text x="205" y="133">10uH</text>
<text x="212.8" y="153.7" transform="rotate(-90 212.8 153.7)">C6</text>
<text x="225.5" y="154.2">10n</text>
<text x="225.5" y="151">C3</text>
<text x="237.8" y="154.2">100n</text>
<text x="237.8" y="151">C4</text>
<text x="250.2" y="154.2">47n</text>
<text x="250.2" y="151">C5</text>
<text x="212.8" y="164.1" transform="rotate(-90 212.8 164.1)">100n</text>
<text x="548.5" y="214.5">SW1</text>
<text x="33.2" y="221.5">C7</text>
<text x="47.3" y="221.5">C8</text>
<text x="545" y="218.1">PowerON</text>
<text x="33.2" y="224.7">100n</text>
<text x="47.3" y="224.7">47n</text>
<text x="530.6" y="281.2">47n</text>
<text x="530.6" y="278">C9</text>
<text x="544.8" y="281.2">100u</text>
<text x="544.8" y="278">C10</text>
<text x="52.7" y="286.7">X1</text>
<text x="49.5" y="290.3">16MHz</text>
<text x="521.1" y="309.3">ESP8266_module</text>
<text x="521.1" y="306.1">ESP1</text>
<text x="45.6" y="315">C11</text>
<text x="72" y="315">C12</text>
<text x="45.6" y="318.2">18p</text>
<text x="72" y="318.2">18p</text>
<text x="457.4" y="323.9">R25</text>
<text x="457.4" y="320.3">R23</text>
<text x="464.7" y="322.1">10k</text>
<text x="431.5" y="327.3">KEY8</text>
<text x="449.2" y="325.4" transform="rotate(-90 449.2 325.4)">10k</text>
<text x="452.7" y="325.7" transform="rotate(-90 452.7 325.7)">R24</text>
<text x="457.4" y="327.4">R27</text>
<text x="464.8" y="325.6">10k</text>
<text x="464.8" y="329.1">10k</text>
<text x="344.7" y="334.5">R28</text>
<text x="378.2" y="334.5">R29</text>
<text x="428.3" y="330.9">Wifi_RESET</text>
<text x="344.7" y="337.6">10k</text>
<text x="378.2" y="337.6">10k</text>
<text x="52.6" y="352">U6</text>
<text x="357.6" y="353.2">BSS138</text>
<text x="357.6" y="350">Q1</text>
<text x="40.8" y="355.6">LM1117_5V_SOT223</text>
<text x="113.9" y="359.1">LM1117_3V3_SOT223</text>
<text x="126.7" y="355.5">U7</text>
<text x="344.7" y="371.5">R32</text>
<text x="378.2" y="371.5">R33</text>
<text x="87.9" y="376.4">100n</text>
<text x="87.9" y="373.2">C13</text>
<text x="102" y="376.4">10u</text>
<text x="102" y="373.3">C14</text>
<text x="344.7" y="374.6">10k</text>
<text x="378.2" y="374.6">10k</text>
<text x="357.6" y="387.1">Q2</text>
<text x="357.6" y="390.3">BSS138</text>
</g>
<g font-size="3.2">
<text x="139.1" y="29.2">3</text>
<text x="139.1" y="32.7">2</text>
<text x="243.4" y="34.9">10</text>
<text x="17.7" y="40.1">2</text>
<text x="29.6" y="40.1">4</text>
<text x="139.1" y="36.3">1</text>
<text x="245.4" y="41.9">8</text>
<text x="245.4" y="38.4">9</text>
<text x="17.7" y="43.7">1</text>
<text x="29.6" y="43.7">3</text>
<text x="196.8" y="46" transform="rotate(-90 196.8 46)">7</text>
<text x="200.4" y="46" transform="rotate(-90 200.4 46)">6</text>
<text x="203.9" y="46" transform="rotate(-90 203.9 46)">5</text>
<text x="207.4" y="46" transform="rotate(-90 207.4 46)">4</text>
<text x="211" y="46" transform="rotate(-90 211 46)">3</text>
<text x="214.5" y="46" transform="rotate(-90 214.5 46)">2</text>
<text x="218" y="46" transform="rotate(-90 218 46)">1</text>
<text x="245.4" y="45.4">7</text>
<text x="407.5" y="47.2">1</text>
<text x="245.4" y="52.5">5</text>
<text x="245.4" y="49">6</text>
<text x="330.6" y="48.6">1</text>
<text x="330.6" y="52.1">3</text>
<text x="341.2" y="48.6">2</text>
<text x="341.2" y="52.1">4</text>
<text x="407.5" y="50.7">3</text>
<text x="498.1" y="52.1">GND</text>
<text x="245.4" y="59.5">3</text>
<text x="245.4" y="56">4</text>
<text x="330.6" y="55.7">5</text>
<text x="330.6" y="59.2">7</text>
<text x="341.2" y="55.7">6</text>
<text x="341.2" y="59.2">8</text>
<text x="407.5" y="54.3">2</text>
<text x="245.4" y="63.1">2</text>
<text x="330.6" y="62.7">9</text>
<text x="339.2" y="62.7">10</text>
<text x="89" y="71.5">2</text>
<text x="245.4" y="66.6">1</text>
<text x="36" y="76.8">1</text>
<text x="46.7" y="76.8">2</text>
<text x="89" y="75.1">1</text>
<text x="36" y="80.4">3</text>
<text x="36" y="83.9">5</text>
<text x="46.7" y="80.4">4</text>
<text x="46.7" y="83.9">6</text>
<text x="36" y="87.4">7</text>
<text x="46.7" y="87.4">8</text>
<text x="36" y="90.9">9</text>
<text x="44.7" y="90.9">10</text>
<text x="410" y="113.9">2</text>
<text x="410" y="117.4">1</text>
<text x="171.3" y="146">GND</text>
<text x="180.1" y="144.2">63</text>
<text x="180.1" y="179.5">53</text>
<text x="171.3" y="181.3">GND</text>
<text x="87.5" y="214.8">22</text>
<text x="93" y="216.5">GND</text>
<text x="428.7" y="334.7">2</text>
<text x="440.6" y="334.7">4</text>
<text x="428.7" y="338.2">1</text>
<text x="440.6" y="338.2">3</text>
<text x="501.6" y="343.2">GND</text>
<text x="38.4" y="366.5">1</text>
<text x="41.9" y="368.2">ADJ/GND</text>
<text x="112.5" y="370">1</text>
<text x="116" y="371.8">ADJ/GND</text>
</g>
<g font-size="3.2" fill="#00f">
<text x="493.6" y="29.6">3</text>
<text x="493.6" y="26">2</text>
<text x="493.6" y="33.1">4</text>
<text x="498.1" y="34.5">CSN</text>
<text x="498.1" y="31">CE</text>
<text x="493.6" y="40.1">6</text>
<text x="493.6" y="36.6">5</text>
<text x="498.1" y="41.6">MOSI</text>
<text x="498.1" y="38">SCK</text>
<text x="424.8" y="47.2">1</text>
<text x="437.4" y="47.2">2</text>
<text x="493.6" y="47.2">8</text>
<text x="493.6" y="43.7">7</text>
<text x="498.1" y="45.1">MISO</text>
<text x="493.6" y="50.7">1</text>
<text x="498.1" y="48.6">IRQ</text>
<text x="437.2" y="94.8">1</text>
<text x="478" y="94.8">16</text>
<text x="437.2" y="98.4">2</text>
<text x="437.2" y="101.9">3</text>
<text x="441.7" y="96.2">Vcc</text>
<text x="441.7" y="99.8">RX</text>
<text x="463" y="99.8">USB_D-</text>
<text x="466.9" y="96.2">BUSY</text>
<text x="478" y="101.9">14</text>
<text x="478" y="98.4">15</text>
<text x="437.2" y="105.4">4</text>
<text x="441.7" y="103.3">TX</text>
<text x="441.7" y="106.8">DAC_R</text>
<text x="460.7" y="106.8">ADKEY_2</text>
<text x="461.8" y="103.3">USB_D+</text>
<text x="478" y="105.4">13</text>
<text x="437.2" y="108.9">5</text>
<text x="437.2" y="112.5">6</text>
<text x="441.7" y="110.3">DAC_L</text>
<text x="441.7" y="113.9">SPK_1</text>
<text x="460.7" y="110.3">ADKEY_1</text>
<text x="467.7" y="113.9">IO_2</text>
<text x="478" y="112.5">11</text>
<text x="478" y="108.9">12</text>
<text x="437.2" y="119.5">7</text>
<text x="437.2" y="116">8</text>
<text x="441.7" y="117.4">SPK_2</text>
<text x="467.7" y="117.4">IO_1</text>
<text x="478" y="116">9</text>
<text x="478" y="119.5">10</text>
<text x="441.7" y="120.9">GND</text>
<text x="468.3" y="120.9">GND</text>
<text x="89.5" y="140.7">1</text>
<text x="93" y="142.5">(OC0B)PG5</text>
<text x="89.5" y="144.2">2</text>
<text x="89.5" y="147.7">3</text>
<text x="93" y="146">(RXD0/PCINT8/PDI)PE0</text>
<text x="93" y="149.5">(TXD0/PDO)PE1</text>
<text x="170.4" y="149.5">AREF</text>
<text x="180.1" y="147.7">62</text>
<text x="89.5" y="151.3">4</text>
<text x="89.5" y="154.8">5</text>
<text x="93" y="153">(XCK0/AIN0)PE2</text>
<text x="161.1" y="153">PF0(ADC0)</text>
<text x="180.1" y="154.8">60</text>
<text x="180.1" y="151.3">61</text>
<text x="89.5" y="158.3">6</text>
<text x="89.5" y="161.9">7</text>
<text x="93" y="156.6">(OC3A/AIN1)PE3</text>
<text x="93" y="160.1">(OC3B/INT4)PE4</text>
<text x="161.1" y="160.1">PF2(ADC2)</text>
<text x="161.1" y="156.6">PF1(ADC1)</text>
<text x="180.1" y="161.9">58</text>
<text x="180.1" y="158.3">59</text>
<text x="89.5" y="165.4">8</text>
<text x="93" y="163.6">(OC3C/INT5)PE5</text>
<text x="93" y="167.1">(T3/INT6)PE6</text>
<text x="153.3" y="167.1">PF4(ADC4/TCK)</text>
<text x="161.1" y="163.6">PF3(ADC3)</text>
<text x="180.1" y="165.4">57</text>
<text x="87.5" y="172.4">10</text>
<text x="89.5" y="168.9">9</text>
<text x="93" y="170.7">(ICP3/CLKO/INT7)PE7</text>
<text x="152.9" y="170.7">PF5(ADC5/TMS)</text>
<text x="180.1" y="172.4">55</text>
<text x="180.1" y="168.9">56</text>
<text x="87.5" y="176">11</text>
<text x="87.5" y="179.5">12</text>
<text x="93" y="174.2">(SS#/PCINT0)PB0</text>
<text x="93" y="177.7">(SCK/PCINT1)PB1</text>
<text x="152.8" y="174.2">PF6(ADC6/TDO)</text>
<text x="154" y="177.7">PF7(ADC7/TDI)</text>
<text x="180.1" y="176">54</text>
<text x="87.5" y="183">13</text>
<text x="93" y="181.3">(MOSI/PCINT2)PB2</text>
<text x="93" y="184.8">(MISO/PCINT3)PB3</text>
<text x="87.5" y="186.5">14</text>
<text x="87.5" y="190.1">15</text>
<text x="93" y="188.3">(OC2A/PCINT4)PB4</text>
<text x="93" y="191.8">(OC1A/PCINT5)PB5</text>
<text x="163" y="191.8">PA1(AD1)</text>
<text x="163" y="188.3">PA0(AD0)</text>
<text x="180.1" y="190.1">50</text>
<text x="180.1" y="186.5">51</text>
<text x="87.5" y="193.6">16</text>
<text x="87.5" y="197.1">17</text>
<text x="93" y="195.4">(OC1B/PCINT6)PB6</text>
<text x="163" y="195.4">PA2(AD2)</text>
<text x="180.1" y="197.1">48</text>
<text x="180.1" y="193.6">49</text>
<text x="87.5" y="200.7">18</text>
<text x="93" y="198.9">(OC0A/OC1C/PCINT7)PB7</text>
<text x="93" y="202.4">(TOSC2)PG3</text>
<text x="163" y="202.4">PA4(AD4)</text>
<text x="163" y="198.9">PA3(AD3)</text>
<text x="180.1" y="200.7">47</text>
<text x="87.5" y="204.2">19</text>
<text x="87.5" y="207.7">20</text>
<text x="93" y="206">(TOSC1)PG4</text>
<text x="93" y="209.5">RESET#</text>
<text x="163" y="209.5">PA6(AD6)</text>
<text x="163" y="206">PA5(AD5)</text>
<text x="180.1" y="207.7">45</text>
<text x="180.1" y="204.2">46</text>
<text x="516.5" y="206.3" transform="rotate(-90 516.5 206.3)">1</text>
<text x="523.5" y="206.3" transform="rotate(-90 523.5 206.3)">2</text>
<text x="530.6" y="206.3" transform="rotate(-90 530.6 206.3)">3</text>
<text x="163" y="213">PA7(AD7)</text>
<text x="180.1" y="214.8">43</text>
<text x="180.1" y="211.2">44</text>
<text x="511.3" y="213">7</text>
<text x="534.5" y="213">10</text>
<text x="87.5" y="218.3">23</text>
<text x="87.5" y="221.8">24</text>
<text x="93" y="220.1">XTAL2</text>
<text x="163.4" y="220.1">PC7(A15)</text>
<text x="163.4" y="216.5">PG2(ALE)</text>
<text x="180.1" y="221.8">41</text>
<text x="180.1" y="218.3">42</text>
<text x="511.3" y="220.1">8</text>
<text x="534.5" y="220.1">9</text>
<text x="87.5" y="225.4">25</text>
<text x="93" y="223.6">XTAL1</text>
<text x="93" y="227.1">(SCL/INT0)PD0</text>
<text x="163.4" y="227.1">PC5(A13)</text>
<text x="163.4" y="223.6">PC6(A14)</text>
<text x="180.1" y="225.4">40</text>
<text x="87.5" y="228.9">26</text>
<text x="87.5" y="232.4">27</text>
<text x="93" y="230.6">(SDA/INT1)PD1</text>
<text x="163.4" y="230.6">PC4(A12)</text>
<text x="180.1" y="232.4">38</text>
<text x="180.1" y="228.9">39</text>
<text x="516.5" y="229.5" transform="rotate(-90 516.5 229.5)">4</text>
<text x="523.5" y="229.5" transform="rotate(-90 523.5 229.5)">5</text>
<text x="530.6" y="229.5" transform="rotate(-90 530.6 229.5)">6</text>
<text x="87.5" y="235.9">28</text>
<text x="87.5" y="239.5">29</text>
<text x="93" y="234.2">(RXD1/INT2)PD2</text>
<text x="93" y="237.7">(TXD1/INT3)PD3</text>
<text x="163.4" y="237.7">PC2(A10)</text>
<text x="163.4" y="234.2">PC3(A11)</text>
<text x="180.1" y="239.5">36</text>
<text x="180.1" y="235.9">37</text>
<text x="87.5" y="243">30</text>
<text x="93" y="241.2">(ICP1)PD4</text>
<text x="93" y="244.8">(XCK1)PD5</text>
<text x="165.4" y="244.8">PC0(A8)</text>
<text x="165.4" y="241.2">PC1(A9)</text>
<text x="180.1" y="243">35</text>
<text x="87.5" y="246.5">31</text>
<text x="87.5" y="250">32</text>
<text x="93" y="248.3">(T1)PD6</text>
<text x="93" y="251.8">(T0)PD7</text>
<text x="161.4" y="251.8">PG0(WR#)</text>
<text x="162.1" y="248.3">PG1(RD#)</text>
<text x="180.1" y="250">33</text>
<text x="180.1" y="246.5">34</text>
<text x="47.6" y="294.5">XT224</text>
<text x="497.2" y="317.1">8</text>
<text x="497.2" y="320.6">4</text>
<text x="501.6" y="322">Chip_EN</text>
<text x="497.2" y="327.7">3</text>
<text x="497.2" y="324.1">5</text>
<text x="501.6" y="329.1">GPIO2</text>
<text x="501.6" y="325.5">GPIO0</text>
<text x="497.2" y="331.2">2</text>
<text x="497.2" y="334.7">7</text>
<text x="501.6" y="332.6">GPIO1/TX</text>
<text x="497.2" y="341.8">1</text>
<text x="497.2" y="338.2">6</text>
<text x="501.6" y="339.7">RST</text>
<text x="501.6" y="336.1">GPIO3/RX</text>
<text x="38.4" y="359.4">3</text>
<text x="41.9" y="361.2">INPUT</text>
<text x="54.5" y="364.7">OUTPUT</text>
<text x="69" y="362.9">2</text>
<text x="112.5" y="362.9">3</text>
<text x="116" y="364.7">INPUT</text>
<text x="128.6" y="368.2">OUTPUT</text>
<text x="143.1" y="366.5">2</text>
</g>
<g font-size="3.2" fill="#f00">
<text x="498.1" y="27.4">VCC</text>
<text x="169.8" y="142.5">AVCC</text>
<text x="180.1" y="140.7">64</text>
<text x="172" y="184.8">VCC</text>
<text x="180.1" y="183">52</text>
<text x="87.5" y="211.2">21</text>
<text x="93" y="213">VCC</text>
<text x="501.6" y="318.5">VCC</text>
</g>
</svg>
